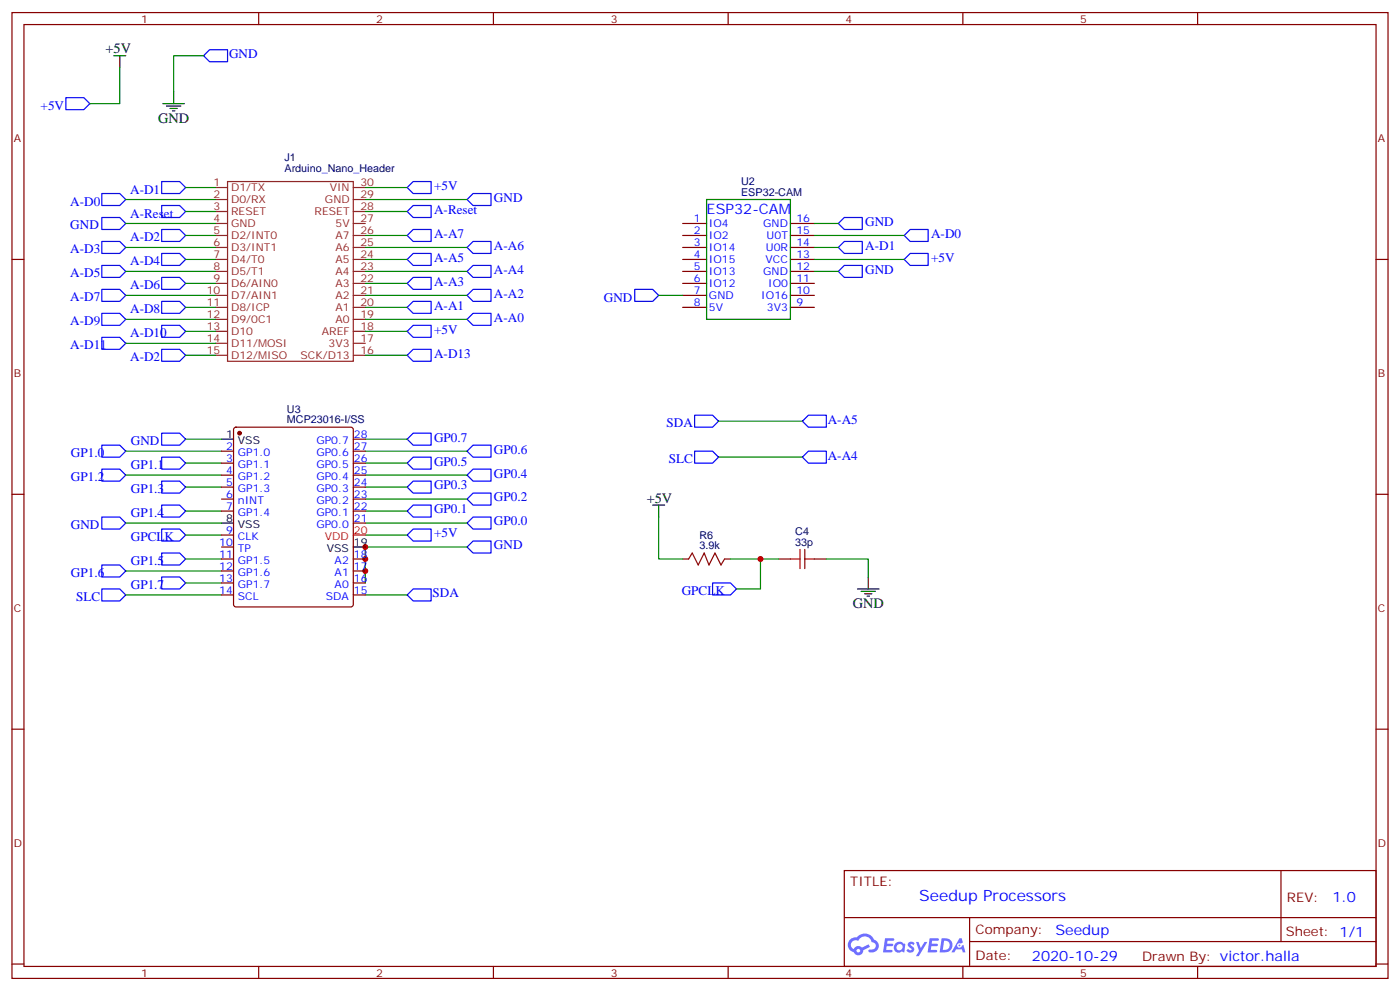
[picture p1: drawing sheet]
<svg xmlns="http://www.w3.org/2000/svg" width="412mm" height="292mm" viewBox="0 0 412 292" stroke-linecap="round" stroke-linejoin="round" font-family="sans-serif">
<g fill="none" stroke="#870000" stroke-width=".35">
<path d="M3.5 3.7h405.4v284.3h-405.4zM7.1 7.2h398.2v277.3h-398.2zM76.2 3.7v3.5M145.3 3.7v3.5M214.5 3.7v3.5M283.6 3.7v3.5M352.8 3.7v3.5M3.5 76.4h3.6M405.3 76.4h3.6M3.5 145.5h3.6M405.3 145.5h3.6M3.5 214.7h3.6"/>
<path d="M405.3 214.7h3.6M248.7 256.3h156.6v28.2h-156.6zM377.3 256.3v20.9M248.7 270.1h156.5M285.6 277.2h119.6M285.6 270.1v14.2M3.5 283.8h3.6M76.2 284.5v3.5M145.3 284.5v3.5M214.5 284.5v3.5M283.6 284.5v3.5M352.8 284.5v3.5"/>
<path d="M405.3 283.8h3.6"/>
</g>
<g fill="#5487ff">
<path d="M267.7 277.5a1.22 1.22 0 0 1 1.7 .2l-.4 .6a.47 .47 0 0 0-.3-.4 .47 .47 0 0 0-.5 .2l.1 .2a1.14 1.14 0 0 1 .8 1.8 1.14 1.14 0 0 1-1.9 0l-.2-.2 .5-.6 .7 .5a.29 .29 0 0 0 .3-.3 .29 .29 0 0 0-.2-.3 1.04 1.04 0 0 1-.6-1.7z"/>
<path d="M260.7 276.2h2.4l.3 .2-.2 .5-1.8 .1-.1 .8h1.5l.3 .4-.3 .4h-1.6l-.2 1.1h1.7l.2 .3-.2 .3-2.6 .1z"/>
<path d="M273.8 276.2h2.4l.3 .2-.1 .5-1.8 .1-.2 .8h1.6l.3 .4-.4 .4-1.6-.1-.1 1.1 1.7 .1 .2 .3-.2 .3-2.6 .1z"/>
<path d="M282.6 276.2h.7l.3 1.3-.6 .3a.69 .69 0 0 0-1 .3 .69 .69 0 0 0 .4 .9 .69 .69 0 0 0 .9-.6l.5-.2 .6 2.2h-.8l-.2-.9h-1.8l-.5 .9h-.8z"/>
<path d="M269.8 277.3h.8l.6 1.8 1.1-1.8h.9l-2.6 4.2h-.8l.9-1.5z"/>
<path d="M277.4 276.2l-.6 4.2h1.3a2.11 2.11 0 0 0 2.5-2.1 2.11 2.11 0 0 0-2.5-2.1zM278.1 277a1.39 1.39 0 0 1 1.7 1.4 1.39 1.39 0 0 1-1.8 1.2h-.3z"/>
<path d="M263.7 277.8a1.54 1.54 0 0 0-.1 2.2 1.54 1.54 0 0 0 2.2 .1l.6 .3 .3-2.3-.2-.3h-.4a1.49 1.49 0 0 0-2.4 0zM264 278.8a.94 .94 0 0 1 1.8 0 .94 .94 0 0 1-1.8 0z"/>
<path d="M250.4 276.6a2.18 2.18 0 0 0 1.1 3.7 1.44 1.44 0 0 0 1.6 .9 1.44 1.44 0 0 0 1.2-1.4l2-1.1-.5-.7-1.9 1a1.47 1.47 0 0 0-2.4 .4 1.39 1.39 0 0 1-.7-1.9 1.39 1.39 0 0 1 2-.5 2.12 2.12 0 0 1 2.2-1.3 2.12 2.12 0 0 1 1.9 1.7 1.14 1.14 0 0 1 1.1 1.4 1.14 1.14 0 0 1-1.7 .7 .43 .43 0 0 0-.5 .4 .43 .43 0 0 0 .4 .5 1.98 1.98 0 0 0 2.5-1.2 1.98 1.98 0 0 0-1.2-2.6 3.1 3.1 0 0 0-5.3-.6l-.9 .1zM252.3 279.9a.55 .55 0 0 1 1.1 0 .55 .55 0 0 1-1.1 0z"/>
<circle cx="282.6" cy="278.3" r=".26"/>
</g>
<g fill="none" stroke="#870000" stroke-width=".35">
<path d="M201.1 65.8h7M201.1 69.3h7M201.1 72.8h7M201.1 76.4h7M201.1 79.9h7M232.8 65.8h7.1M232.8 69.3h7.1M232.8 72.8h7.1M232.8 76.4h7.1M232.8 79.9h7.1M201.1 83.4h7M201.1 87h7"/>
<path d="M201.1 90.5h7M232.8 83.4h7.1M232.8 87h7.1M232.8 90.5h7.1M201.1 164.6h1.7M213.4 164.6h1.8M229.3 164.6h3.5M239.9 164.6h3.5"/>
</g>
<g fill="none" stroke="#000" stroke-width=".35">
<path d="M33.5 16.4h3.5M35.3 16.4v3.5M48 30.5h6.3M49 31.2h4.3M50.1 31.9h2.1M50.8 32.6h.7M51.2 27v3.5M208.1 58.7h24.7v35.3h-24.7zM192.3 148.7h3.5M194 148.7v3.5M252.6 173.4h6.3M253.6 174.1h4.3"/>
<path d="M254.7 174.8h2.1M255.4 175.5h.7M255.8 169.9v3.5"/>
</g>
<g fill="none" stroke="#8c2424" stroke-width=".35">
<path d="M63.5 55.2h3.5M63.5 58.7h3.5M67 53.4h37.1v53h-37.1zM104.1 55.2h3.5M104.1 58.7h3.5M63.5 62.3h3.5M63.5 65.8h3.5M63.5 69.3h3.5M63.5 72.8h3.5M63.5 76.4h3.5M63.5 79.9h3.5M104.1 62.3h3.5"/>
<path d="M104.1 65.8h3.5M104.1 69.3h3.5M104.1 72.8h3.5M104.1 76.4h3.5M104.1 79.9h3.5M63.5 83.4h3.5M63.5 87h3.5M63.5 90.5h3.5M63.5 94h3.5M63.5 97.5h3.5M104.1 83.4h3.5M104.1 87h3.5"/>
<path d="M104.1 90.5h3.5M104.1 94h3.5M104.1 97.5h3.5M63.5 101.1h3.5M63.5 104.6h3.5M104.1 101.1h3.5M104.1 104.6h3.5"/>
</g>
<g fill="none" stroke="#00f" stroke-width=".35">
<path d="M61.7 14.6h5.3v3.6h-5.3l-1.7-1.8zM19.4 28.8h5.3l1.8 1.7-1.8 1.8h-5.3zM30 57h5.3l1.7 1.7-1.7 1.8h-5.3zM47.6 53.4h5.3l1.8 1.8-1.8 1.8h-5.3zM121.7 53.4h5.3v3.6h-5.3l-1.8-1.8zM137.6 58.7l1.7-1.7h5.3v3.5h-5.3zM30 64h5.3l1.7 1.8-1.7 1.8h-5.3zM30 71.1h5.3l1.7 1.7-1.7 1.8h-5.3zM30 78.1h5.3l1.7 1.8-1.7 1.8h-5.3zM47.6 60.5h5.3l1.8 1.8-1.8 1.7h-5.3zM47.6 67.6h5.3l1.8 1.7-1.8 1.8h-5.3zM47.6 74.6h5.3l1.8 1.8-1.8 1.7h-5.3z"/>
<path d="M119.9 62.3l1.8-1.8h5.3v3.5h-5.3zM119.9 69.3l1.8-1.7h5.3v3.5h-5.3zM119.9 76.4l1.8-1.8h5.3v3.5h-5.3zM137.6 72.8l1.7-1.7h5.3v3.5h-5.3zM137.6 79.9l1.7-1.8h5.3v3.6h-5.3zM246.9 79.9l1.8-1.8h5.3v3.6h-5.3zM246.9 65.8l1.8-1.8h5.3v3.6h-5.3zM246.9 72.8l1.8-1.7h5.3v3.5h-5.3zM266.3 76.4l1.8-1.8h5.3v3.5h-5.3zM266.3 69.3l1.8-1.7h5.3v3.5h-5.3zM30 85.2h5.3l1.7 1.8-1.7 1.7h-5.3zM30 92.3h5.3l1.7 1.7-1.7 1.8h-5.3z"/>
<path d="M30 99.3h5.3l1.7 1.8-1.7 1.7h-5.3zM47.6 81.7h5.3l1.8 1.7-1.8 1.8h-5.3zM47.6 88.7h5.3l1.8 1.8-1.8 1.8h-5.3zM47.6 95.8h5.3l1.8 1.7-1.8 1.8h-5.3zM119.9 83.4l1.8-1.7h5.3v3.5h-5.3zM119.9 90.5l1.8-1.8h5.3v3.6h-5.3zM119.9 97.5l1.8-1.7h5.3v3.5h-5.3zM137.6 87l1.7-1.8h5.3v3.5h-5.3zM137.6 94l1.7-1.7h5.3v3.5h-5.3zM187 85.2h5.3l1.7 1.8-1.7 1.7h-5.3zM47.6 102.8h5.3l1.8 1.8-1.8 1.8h-5.3zM119.9 104.6l1.8-1.8h5.3v3.6h-5.3z"/>
<path d="M30 131.1h5.3l1.7 1.7-1.7 1.8h-5.3zM30 138.1h5.3l1.7 1.8-1.7 1.7h-5.3zM47.6 127.5h5.3l1.8 1.8-1.8 1.8h-5.3zM47.6 134.6h5.3l1.8 1.7-1.8 1.8h-5.3zM119.9 129.3l1.8-1.8h5.3v3.6h-5.3zM119.9 136.3l1.8-1.7h5.3v3.5h-5.3zM137.6 132.8l1.7-1.7h5.3v3.5h-5.3zM137.6 139.9l1.7-1.8h5.3v3.5h-5.3zM204.6 122.2h5.3l1.8 1.8-1.8 1.8h-5.3zM204.6 132.8h5.3l1.8 1.8-1.8 1.7h-5.3zM236.4 124l1.7-1.8h5.3v3.6h-5.3zM236.4 134.6l1.7-1.8h5.3v3.5h-5.3z"/>
<path d="M30 152.2h5.3l1.7 1.8-1.7 1.8h-5.3zM47.6 141.6h5.3l1.8 1.8-1.8 1.8h-5.3zM47.6 148.7h5.3l1.8 1.8-1.8 1.7h-5.3zM47.6 155.8h5.3l1.8 1.7-1.8 1.8h-5.3zM119.9 143.4l1.8-1.8h5.3v3.6h-5.3zM119.9 150.5l1.8-1.8h5.3v3.5h-5.3zM119.9 157.5l1.8-1.7h5.3v3.5h-5.3zM137.6 146.9l1.7-1.7h5.3v3.5h-5.3zM137.6 154l1.7-1.8h5.3v3.6h-5.3zM30 166.3h5.3l1.7 1.8-1.7 1.8h-5.3zM30 173.4h5.3l1.7 1.8-1.7 1.7h-5.3zM47.6 162.8h5.3l1.8 1.8-1.8 1.7h-5.3z"/>
<path d="M47.6 169.9h5.3l1.8 1.7-1.8 1.8h-5.3zM119.9 175.2l1.8-1.8h5.3v3.5h-5.3zM137.6 161l1.7-1.7h5.3v3.5h-5.3zM209.9 171.6h5.3l1.8 1.8-1.8 1.8h-5.3z"/>
</g>
<g fill="none" stroke="#008700" stroke-width=".35">
<path d="M35.3 19.9v10.6h-8.8M60 16.4h-8.8v10.6M37 58.7h26.5M54.7 55.2h8.8M107.6 55.2h12.3M107.6 58.7h30M37 65.8h26.5M37 72.8h26.5M37 79.9h26.5M54.7 62.3h8.8M54.7 69.3h8.8M54.7 76.4h8.8"/>
<path d="M107.6 62.3h12.3M107.6 69.3h12.3M107.6 72.8h30M107.6 76.4h12.3M107.6 79.9h30M239.9 65.8h7M239.9 69.3h26.4M239.9 72.8h7M239.9 76.4h26.4M239.9 79.9h7M37 87h26.5M37 94h26.5"/>
<path d="M54.7 83.4h8.8M54.7 90.5h8.8M54.7 97.5h8.8M107.6 83.4h12.3M107.6 87h30M107.6 90.5h12.3M107.6 94h30M107.6 97.5h12.3M194 87h7.1M37 101.1h26.5M54.7 104.6h8.8M107.6 104.6h12.3"/>
<path d="M37 132.8h28.3M37 139.9h28.3M54.7 129.3h10.6M54.7 136.3h10.6M107.6 129.3h12.3M107.6 132.8h30M107.6 136.3h12.3M107.6 139.9h30M211.7 124h24.7M211.7 134.6h24.7M37 154h28.3M54.7 143.4h10.6"/>
<path d="M54.7 150.5h10.6M54.7 157.5h10.6M107.6 143.4h12.3M107.6 146.9h30M107.6 150.5h12.3M107.6 154h30M107.6 157.5h12.3M194 152.2v12.4h7.1M37 168.1h28.3M37 175.2h28.3M54.7 164.6h10.6M54.7 171.6h10.6"/>
<path d="M107.6 175.2h12.3M137.6 161h-30v10.6M215.2 164.6h14.1M224 164.6v8.8h-7M243.4 164.6h12.4v5.3"/>
</g>
<path d="M202.8 164.6l1.1-1.8 1.8 3.5 1.7-3.5 1.4 3.5 1.8-3.5 1.8 3.5 1-1.7M232.8 164.6h2.9M235.7 161.7v5.7M237.1 164.6h2.8M237.1 161.7v5.7" fill="none" stroke="#a10000" stroke-width=".35"/>
<g fill="#c00">
<circle cx="107.6" cy="168.1" r=".88"/>
<circle cx="107.6" cy="164.6" r=".88"/>
<circle cx="107.6" cy="161" r=".88"/>
<circle cx="224" cy="164.6" r=".88"/>
</g>
<g fill="none" stroke="#870000" stroke-width=".35">
<path d="M65.3 132.8h3.5M65.3 136.3h3.5M65.3 139.9h3.5M69 126l.5-.2h33.9l.6 .4 .1 51.8-.5 .6-34.1 .1-.7-.5v-51.7zM104.1 132.8h3.5M104.1 136.3h3.5M104.1 139.9h3.5M104.1 129.3h3.5M65.3 143.4h3.5M65.3 146.9h3.5M65.3 150.5h3.5M65.3 157.5h3.5"/>
<path d="M104.1 143.4h3.5M104.1 146.9h3.5M104.1 150.5h3.5M104.1 154h3.5M65.3 161h3.5M65.3 164.6h3.5M65.3 168.1h3.5M65.3 171.6h3.5M65.3 175.2h3.5M104.1 164.6h3.5M104.1 168.1h3.5M104.1 171.6h3.5"/>
<path d="M104.1 175.2h3.5"/>
</g>
<circle cx="70.6" cy="127.5" r=".53" fill="#870000" stroke="#870000" stroke-width=".35"/>
<path d="M65.3 129.3h3.5M65.3 154h3.5M104.1 161h3.5" fill="none" stroke="#000" stroke-width=".35"/>
<path d="M104.1 157.5h3.5" fill="none" stroke="#f00" stroke-width=".35"/>
<text font-size="4.6" fill="#00f" x="270.8" y="265.3">Seedup Processors</text>
<g font-size="4.2">
<text x="31" y="15.7">+5V</text>
<text x="46.6" y="36.2">GND</text>
<text x="190.5" y="148">+5V</text>
<text x="251.2" y="179">GND</text>
</g>
<g font-size="4.2" fill="#00f">
<text x="208.1" y="63">ESP32-CAM</text>
<text x="392.5" y="265.6">1.0</text>
<text x="310.9" y="275.1">Seedup</text>
<text x="304" y="282.9">2020-10-29</text>
</g>
<g font-size="3.9" fill="#00f">
<text x="67.5" y="17.2">GND</text>
<text x="12" y="32.3">+5V</text>
<text x="38.4" y="57">A-D1</text>
<text x="127.9" y="55.9">+5V</text>
<text x="145.5" y="59.4">GND</text>
<text x="20.7" y="60.5">A-D0</text>
<text x="38.4" y="64">A-Reset</text>
<text x="127.9" y="63">A-Reset</text>
<text x="20.7" y="67.6">GND</text>
<text x="38.4" y="71.1">A-D2</text>
<text x="127.9" y="70">A-A7</text>
<text x="254.9" y="66.5">GND</text>
<text x="274.3" y="70">A-D0</text>
<text x="20.7" y="74.6">A-D3</text>
<text x="127.9" y="77.1">A-A5</text>
<text x="145.5" y="73.6">A-A6</text>
<text x="254.9" y="73.6">A-D1</text>
<text x="274.3" y="77.1">+5V</text>
<text x="20.7" y="81.7">A-D5</text>
<text x="38.4" y="78.1">A-D4</text>
<text x="145.5" y="80.6">A-A4</text>
<text x="254.9" y="80.6">GND</text>
<text x="20.7" y="88.7">A-D7</text>
<text x="38.4" y="85.2">A-D6</text>
<text x="127.9" y="84.1">A-A3</text>
<text x="145.5" y="87.7">A-A2</text>
<text x="177.9" y="88.8">GND</text>
<text x="20.7" y="95.8">A-D9</text>
<text x="38.4" y="92.3">A-D8</text>
<text x="127.9" y="91.2">A-A1</text>
<text x="145.5" y="94.7">A-A0</text>
<text x="38.4" y="99.3">A-D10</text>
<text x="127.9" y="98.2">+5V</text>
<text x="20.7" y="102.8">A-D11</text>
<text x="38.4" y="106.4">A-D2</text>
<text x="127.9" y="105.3">A-D13</text>
<text x="196.4" y="125.8">SDA</text>
<text x="243.8" y="124.7">A-A5</text>
<text x="38.5" y="131.1">GND</text>
<text x="127.9" y="130">GP0.7</text>
<text x="20.9" y="134.6">GP1.0</text>
<text x="127.9" y="137.1">GP0.5</text>
<text x="145.5" y="133.5">GP0.6</text>
<text x="197" y="136.3">SLC</text>
<text x="243.8" y="135.3">A-A4</text>
<text x="20.9" y="141.7">GP1.2</text>
<text x="38.5" y="138.2">GP1.1</text>
<text x="145.5" y="140.6">GP0.4</text>
<text x="38.5" y="145.2">GP1.3</text>
<text x="127.9" y="144.1">GP0.3</text>
<text x="145.5" y="147.6">GP0.2</text>
<text x="20.9" y="155.8">GND</text>
<text x="38.5" y="152.3">GP1.4</text>
<text x="127.9" y="151.2">GP0.1</text>
<text x="145.5" y="154.7">GP0.0</text>
<text x="38.5" y="159.3">GPCLK</text>
<text x="127.9" y="158.2">+5V</text>
<text x="145.5" y="161.7">GND</text>
<text x="38.5" y="166.4">GP1.5</text>
<text x="20.9" y="169.9">GP1.6</text>
<text x="38.5" y="173.4">GP1.7</text>
<text x="22.4" y="176.9">SLC</text>
<text x="127.4" y="175.9">SDA</text>
<text x="200.8" y="175.2">GPCLK</text>
</g>
<g font-size="3.9" fill="#800">
<text x="250.5" y="260.9">TITLE:</text>
<text x="379.1" y="265.6">REV:</text>
<text x="287.4" y="275.1">Company:</text>
<text x="378.7" y="275.7">Sheet: 1/1</text>
<text x="287.4" y="282.8">Date:</text>
<text x="336.4" y="282.8">Drawn By: victor.halla</text>
</g>
<g font-size="3.2" fill="#800">
<text x="41.6" y="6.7">1</text>
<text x="110.8" y="6.7">2</text>
<text x="179.9" y="6.7">3</text>
<text x="249.1" y="6.7">4</text>
<text x="318.2" y="6.7">5</text>
<text x="4.1" y="41.8">A</text>
<text x="405.9" y="41.8">A</text>
<text x="4.1" y="110.9">B</text>
<text x="405.9" y="110.9">B</text>
<text x="4.1" y="180.1">C</text>
<text x="405.9" y="180.1">C</text>
<text x="4.1" y="249.2">D</text>
<text x="405.9" y="249.2">D</text>
<text x="41.6" y="287.5">1</text>
<text x="110.8" y="287.5">2</text>
<text x="179.9" y="287.5">3</text>
<text x="249.1" y="287.5">4</text>
<text x="318.2" y="287.5">5</text>
</g>
<g font-size="3.2" fill="#000080">
<text x="83.8" y="47.4">J1</text>
<text x="83.8" y="50.6">Arduino_Nano_Header</text>
<text x="218.3" y="57.7">ESP32-CAM</text>
<text x="218.3" y="54.6">U2</text>
<text x="84.5" y="124.6">MCP23016-I/SS</text>
<text x="84.5" y="121.5">U3</text>
<text x="206" y="161.7">3.9k</text>
<text x="206" y="158.6">R6</text>
<text x="234.3" y="160.7">33p</text>
<text x="234.3" y="157.5">C4</text>
</g>
<g font-size="3.2" fill="#8d2323">
<text x="62.9" y="54.9">1</text>
<text x="62.9" y="58.4">2</text>
<text x="68.1" y="56.3">D1/TX</text>
<text x="68.1" y="59.8">D0/RX</text>
<text x="95.7" y="59.8">GND</text>
<text x="97.1" y="56.3">VIN</text>
<text x="106.2" y="54.9">30</text>
<text x="106.2" y="58.4">29</text>
<text x="62.9" y="61.9">3</text>
<text x="62.9" y="65.4">4</text>
<text x="68.1" y="63.3">RESET</text>
<text x="92.7" y="63.3">RESET</text>
<text x="106.2" y="65.4">27</text>
<text x="106.2" y="61.9">28</text>
<text x="62.9" y="69">5</text>
<text x="68.1" y="66.9">GND</text>
<text x="68.1" y="70.4">D2/INT0</text>
<text x="98.8" y="70.4">A7</text>
<text x="98.8" y="66.9">5V</text>
<text x="106.2" y="69">26</text>
<text x="62.9" y="72.5">6</text>
<text x="62.9" y="76">7</text>
<text x="68.1" y="73.9">D3/INT1</text>
<text x="68.1" y="77.4">D4/T0</text>
<text x="98.8" y="77.4">A5</text>
<text x="98.8" y="73.9">A6</text>
<text x="106.2" y="76">24</text>
<text x="106.2" y="72.5">25</text>
<text x="62.9" y="79.6">8</text>
<text x="62.9" y="83.1">9</text>
<text x="68.1" y="81">D5/T1</text>
<text x="98.8" y="81">A4</text>
<text x="106.2" y="83.1">22</text>
<text x="106.2" y="79.6">23</text>
<text x="60.9" y="86.6">10</text>
<text x="68.1" y="84.5">D6/AIN0</text>
<text x="68.1" y="88">D7/AIN1</text>
<text x="98.8" y="88">A2</text>
<text x="98.8" y="84.5">A3</text>
<text x="106.2" y="86.6">21</text>
<text x="60.9" y="90.1">11</text>
<text x="60.9" y="93.7">12</text>
<text x="68.1" y="91.5">D8/ICP</text>
<text x="68.1" y="95.1">D9/0C1</text>
<text x="98.8" y="91.5">A1</text>
<text x="98.8" y="95.1">A0</text>
<text x="106.2" y="90.1">20</text>
<text x="106.2" y="93.7">19</text>
<text x="60.9" y="97.2">13</text>
<text x="60.9" y="100.7">14</text>
<text x="68.1" y="98.6">D10</text>
<text x="94.8" y="98.6">AREF</text>
<text x="106.2" y="100.7">17</text>
<text x="106.2" y="97.2">18</text>
<text x="60.9" y="104.2">15</text>
<text x="68.1" y="102.1">D11/MOSI</text>
<text x="68.1" y="105.7">D12/MISO</text>
<text x="88.5" y="105.7">SCK/D13</text>
<text x="96.8" y="102.1">3V3</text>
<text x="106.2" y="104.2">16</text>
</g>
<g font-size="3.2" fill="#00f">
<text x="204.4" y="65.4">1</text>
<text x="234.6" y="65.4">16</text>
<text x="204.4" y="69">2</text>
<text x="208.8" y="66.9">IO4</text>
<text x="208.8" y="70.4">IO2</text>
<text x="224.8" y="66.9">GND</text>
<text x="225.8" y="70.4">U0T</text>
<text x="234.6" y="69">15</text>
<text x="204.4" y="72.5">3</text>
<text x="204.4" y="76">4</text>
<text x="208.8" y="73.9">IO14</text>
<text x="208.8" y="77.4">IO15</text>
<text x="225.5" y="77.4">VCC</text>
<text x="225.6" y="73.9">U0R</text>
<text x="234.6" y="76">13</text>
<text x="234.6" y="72.5">14</text>
<text x="204.4" y="79.6">5</text>
<text x="204.4" y="83.1">6</text>
<text x="208.8" y="81">IO13</text>
<text x="224.8" y="81">GND</text>
<text x="234.6" y="83.1">11</text>
<text x="234.6" y="79.6">12</text>
<text x="204.4" y="86.6">7</text>
<text x="208.8" y="84.5">IO12</text>
<text x="208.8" y="88">GND</text>
<text x="224.3" y="88">IO16</text>
<text x="226.3" y="84.5">IO0</text>
<text x="234.6" y="86.6">10</text>
<text x="204.4" y="90.1">8</text>
<text x="208.8" y="91.5">5V</text>
<text x="225.9" y="91.5">3V3</text>
<text x="234.6" y="90.1">9</text>
<text x="93.2" y="130.7">GP0.7</text>
<text x="104.2" y="128.9">28</text>
<text x="66.6" y="132.5">2</text>
<text x="66.6" y="136">3</text>
<text x="70.1" y="134.2">GP1.0</text>
<text x="70.1" y="137.8">GP1.1</text>
<text x="93.2" y="137.8">GP0.5</text>
<text x="93.2" y="134.2">GP0.6</text>
<text x="104.2" y="136">26</text>
<text x="104.2" y="132.5">27</text>
<text x="66.6" y="139.5">4</text>
<text x="66.6" y="143.1">5</text>
<text x="70.1" y="141.3">GP1.2</text>
<text x="93.2" y="141.3">GP0.4</text>
<text x="104.2" y="143.1">24</text>
<text x="104.2" y="139.5">25</text>
<text x="66.6" y="146.6">6</text>
<text x="70.1" y="144.8">GP1.3</text>
<text x="70.1" y="148.3">nINT</text>
<text x="93.2" y="148.3">GP0.2</text>
<text x="93.2" y="144.8">GP0.3</text>
<text x="104.2" y="146.6">23</text>
<text x="66.6" y="150.1">7</text>
<text x="70.1" y="151.9">GP1.4</text>
<text x="93.2" y="155.4">GP0.0</text>
<text x="93.2" y="151.9">GP0.1</text>
<text x="104.2" y="153.6">21</text>
<text x="104.2" y="150.1">22</text>
<text x="64.6" y="160.7">10</text>
<text x="66.6" y="157.2">9</text>
<text x="70.1" y="158.9">CLK</text>
<text x="64.6" y="164.2">11</text>
<text x="64.6" y="167.7">12</text>
<text x="70.1" y="162.5">TP</text>
<text x="70.1" y="166">GP1.5</text>
<text x="98.6" y="166">A2</text>
<text x="104.2" y="167.7">17</text>
<text x="104.2" y="164.2">18</text>
<text x="64.6" y="171.3">13</text>
<text x="70.1" y="169.5">GP1.6</text>
<text x="70.1" y="173">GP1.7</text>
<text x="98.6" y="173">A0</text>
<text x="98.6" y="169.5">A1</text>
<text x="104.2" y="171.3">16</text>
<text x="64.6" y="174.8">14</text>
<text x="70.1" y="176.6">SCL</text>
<text x="96" y="176.6">SDA</text>
<text x="104.2" y="174.8">15</text>
</g>
<g font-size="3.2">
<text x="66.6" y="128.9">1</text>
<text x="70.1" y="130.7">VSS</text>
<text x="66.6" y="153.6">8</text>
<text x="70.1" y="155.4">VSS</text>
<text x="104.2" y="160.7">19</text>
<text x="96.3" y="162.5">VSS</text>
</g>
<g font-size="3.2" fill="#f00">
<text x="95.7" y="158.9">VDD</text>
<text x="104.2" y="157.2">20</text>
</g>
</svg>
